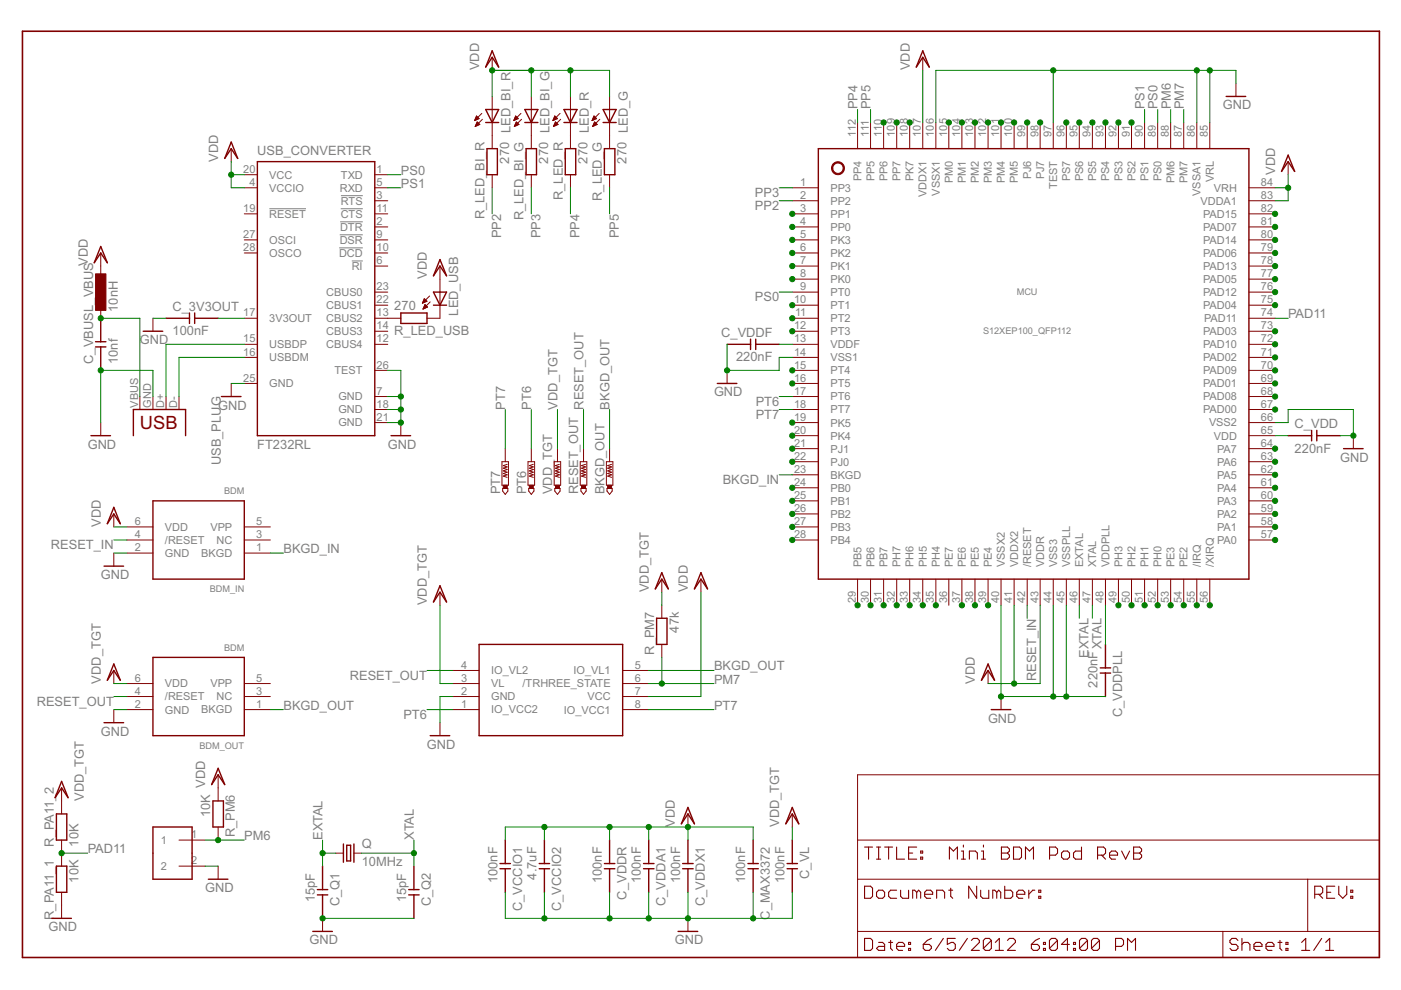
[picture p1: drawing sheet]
<svg xmlns="http://www.w3.org/2000/svg" width="297mm" height="210mm" viewBox="0 0 297 210" stroke-linecap="round" stroke-linejoin="round" font-family="sans-serif">
<path d="M57.1 44.3h7.8M71.9 52.6h5M72 49.8h4.9M72.1 47h4.8M72.2 44.3h4.7M72.3 41.5h4.6M74.6 55.3h2.3" fill="none" stroke="#808080" stroke-width=".21"/>
<path d="M4.8 6.6h287.7v196.4h-287.7z" fill="none" stroke="#800000" stroke-width=".34"/>
<g fill="none" stroke="#800000" stroke-width=".21">
<path d="M104.4 12.1v2.8M195.6 12.1v2.8M262 17.7v2.7M49 31.5v2.8M51.8 39.8h2.8M51.8 37h2.8M79.5 39.8h2.7M79.5 37h2.7M100.7 25.4h.2M100.7 25.3h.5M100.8 26.8h.1M100.8 25.2h.7"/>
<path d="M100.8 25h.7M100.8 26.6h.3M100.9 26.5h.6M100.9 24.9h.4M100.9 26.4h.8M101 24.8h.2M101 26.2h.6M101 24.6l.6 .5-1 .5zM101 24.6h.1M101 26.1h.4M101.1 26h.2M101.7 26.4l-.5-.6-.4 1"/>
<path d="M101.7 26.4l-.9 .4M102.2 24l-1.6 1.6M102.3 25.3l-1.5 1.5M104.4 20.4v11.1M104.4 37v2.8M109 25.4h.2M109 25.3h.5M109.1 26.8h.1M109.1 25.2h.8M109.1 25h.7M109.1 26.6h.4M109.2 26.5h.5"/>
<path d="M109.2 24.9h.4M109.2 26.4h.8M109.3 24.8h.2M109.3 26.2h.6M109.3 24.6h.1M109.3 24.6l.6 .5-1 .5zM109.3 26.1h.4M109.4 26h.2M109.5 25.8l.5 .6-.9 .4zM110.4 24l-1.5 1.6M110.6 25.3l-1.5 1.5M112.6 20.4v11.1"/>
<path d="M112.6 37v2.8M117.3 25.4h.2M117.3 25.3h.5M117.4 26.8h.1M117.4 25.2h.8M117.4 26.6h.4M117.5 25h.6M117.5 26.5h.5M117.5 24.9h.4M117.5 26.4h.8M117.6 24.8h.2M117.6 26.2h.6"/>
<path d="M117.6 24.6h.1M117.6 24.6l.6 .5-1 .5zM117.7 26.1h.3M117.7 26h.2M118.3 26.4l-.5-.6-.5 1M118.3 26.4l-1 .4M118.7 24l-1.5 1.6M118.9 25.3l-1.6 1.5M120.9 20.4v11.1M120.9 37v2.8M125.6 25.4h.2M125.6 25.3h.5"/>
<path d="M125.7 26.8h.1M125.7 25.2h.7M125.7 26.6h.3M125.8 25h.6M125.8 24.9h.4M125.8 26.5h.6M125.8 26.4h.8M125.9 24.8h.2M125.9 26.2h.6M125.9 24.6h.1M125.9 24.6l.6 .5-1 .5zM126 26.1h.3"/>
<path d="M126 26h.2M126.1 25.8l.5 .6-1 .4zM127 24l-1.5 1.6M127.2 25.3l-1.6 1.5M129.2 20.4v11.1M129.2 37v2.8M168 39.8h5.5M181.8 26v5.5M184.6 26v5.5M187.3 26v5.5M190.1 26v5.5M192.9 26v5.5"/>
<path d="M195.6 26v5.5M198.4 26v5.5M201.2 26v5.5M203.9 26v5.5M206.7 26v5.5M209.5 26v5.5M212.2 26v5.5M215 26v5.5M217.8 26v5.5M220.5 26v5.5M223.3 26v5.5M226.1 26v5.5"/>
<path d="M228.8 26v5.5M231.6 26v5.5M234.4 26v5.5M237.1 26v5.5M239.9 26v5.5M242.7 26v5.5M245.4 26v5.5M248.2 26v5.5M251 26v5.5M253.7 26v5.5M256.5 26v5.5M264.8 39.8h5.5"/>
<path d="M273.1 34.3v2.7M21.4 53.6v5.6M51.8 45.3h2.8M51.8 50.9h2.8M51.8 53.6h2.8M79.5 42.6h2.7M79.5 45.3h2.7M79.5 48.1h2.7M79.5 50.9h2.7M79.5 53.6h2.7M79.5 56.4h2.7M93.3 56.4v11.1h-2.8"/>
<path d="M168 42.6h5.5M168 45.3h5.5M168 48.1h5.5M168 50.9h5.5M168 53.6h5.5M168 56.4h5.5M168 59.2h5.5M264.8 42.6h5.5M264.8 45.3h5.5M264.8 48.1h5.5M264.8 50.9h5.5M264.8 53.6h5.5"/>
<path d="M264.8 56.4h5.5M264.8 59.2h5.5M21.4 64.7v2.8M32.4 67.5v2.7M51.8 67.5h2.8M51.8 73h2.8M51.8 75.8h2.8M79.5 61.9h2.7M79.5 64.7h2.7M79.5 67.5h5.5M79.5 70.2h2.7M79.5 73h2.7"/>
<path d="M79.5 78.5h2.7M89.6 64.2h.1M89.6 64.1h.4M89.7 64h.6M89.7 65.4h.2M89.7 63.8h.8M89.8 65.3h.4M89.8 63.7h.5M89.9 65.2h.7M89.9 63.6h.3M89.9 63.4h.2M89.9 65h.7"/>
<path d="M90 63.3l.5 .6-.9 .4zM90 64.9h.4M90 64.8h.3M90.1 64.6h.1M90.1 64.6l.6 .5-1 .4zM91.1 62.8l-1.5 1.5M91.2 64l-1.5 1.5M154.2 78.5v2.8M168 61.9h5.5M168 64.7h5.5M168 67.5h5.5M168 70.2h5.5"/>
<path d="M168 73h5.5M168 75.8h5.5M168 78.5h5.5M264.8 61.9h5.5M264.8 64.7h5.5M264.8 67.5h5.5M264.8 70.2h5.5M264.8 73h5.5M264.8 75.8h5.5M264.8 78.5h5.5M21.4 89.6v2.8M29.7 84.1v2.7"/>
<path d="M32.4 84.1v2.7M35.2 84.1v2.7M38 84.1v2.7M49 81.3v2.8M51.8 81.3h2.8M79.5 84.1h2.7M79.5 86.8h2.7M79.5 89.6h2.7M85 89.6v2.8M106.4 97.9h1.4v5h-1.4zM107.1 95.1v2.8M107.5 98.4l-.8 .3 .8 .3-.8 .3 .8 .2-.8 .3 .8 .3-.8 .3 .8 .3-.8 .2 .8 .3"/>
<path d="M112 97.9h1.3v5h-1.3zM112.6 95.1v2.8M113.1 98.4l-.9 .3 .9 .3-.9 .3 .9 .2-.9 .3 .9 .3-.9 .3 .9 .3-.9 .2 .9 .3M117.5 97.9h1.4v5h-1.4zM118.2 95.1v2.8M118.6 98.4l-.8 .3 .8 .3-.8 .3 .8 .2-.8 .3 .8 .3-.8 .3 .8 .3-.8 .2 .8 .3M123 97.9h1.4v5h-1.4zM123.7 95.1v2.8M124.1 98.4l-.8 .3 .8 .3-.8 .3 .8 .2-.8 .3 .8 .3-.8 .3 .8 .3-.8 .2 .8 .3M128.6 97.9h1.3v5h-1.3zM129.2 95.1v2.8M129.7 98.4l-.9 .3 .9 .3-.9 .3 .9 .2-.9 .3 .9 .3-.9 .3 .9 .3-.9 .2 .9 .3"/>
<path d="M168 81.3h5.5M168 84.1h5.5M168 86.8h5.5M168 89.6h5.5M168 92.4h5.5M168 95.1h5.5M168 97.9h5.5M264.8 81.3h5.5M264.8 84.1h5.5M264.8 86.8h5.5M264.8 89.6h5.5M264.8 92.4h5.5"/>
<path d="M264.8 95.1h5.5M264.8 97.9h5.5M286.9 92.4v2.7M24.1 109v2.7M24.1 117.3v2.7M26.9 111.7h5.5M26.9 114.5h5.5M26.9 117.3h5.5M51.8 111.7h5.5M51.8 114.5h5.5M51.8 117.3h5.5M106.6 103.6h1.1v.5l-.6 .7-.5-.7z"/>
<path d="M112.1 103.6h1.1v.5l-.6 .7-.5-.7zM117.6 103.6h1.1v.5l-.5 .7-.6-.7zM123.2 103.6h1.1v.5l-.6 .7-.5-.7zM128.7 103.6h1.1v.5l-.6 .7-.5-.7zM168 100.7h5.5M168 103.4h5.5M168 106.2h5.5M168 109h5.5M168 111.7h5.5M168 114.5h5.5M264.8 100.7h5.5M264.8 103.4h5.5"/>
<path d="M264.8 106.2h5.5M264.8 109h5.5M264.8 111.7h5.5M264.8 114.5h5.5M93.3 125.6v2.7M140.3 122.8v2.8M140.3 128.3v2.8M140.3 136.6v2.8M148.6 122.8v2.8M181.8 122.8v5.5M184.6 122.8v5.5M187.3 122.8v5.5"/>
<path d="M190.1 122.8v5.5M192.9 122.8v5.5M195.6 122.8v5.5M198.4 122.8v5.5M201.2 122.8v5.5M203.9 122.8v5.5M206.7 122.8v5.5M209.5 122.8v5.5M212.2 122.8v5.5M215 122.8v5.5M217.8 122.8v5.5M220.5 122.8v5.5"/>
<path d="M223.3 122.8v5.5M226.1 122.8v5.5M228.8 122.8v5.5M231.6 122.8v5.5M234.4 122.8v5.5M237.1 122.8v5.5M239.9 122.8v5.5M242.7 122.8v5.5M245.4 122.8v5.5M248.2 122.8v5.5M251 122.8v5.5M253.7 122.8v5.5"/>
<path d="M256.5 122.8v5.5M24.1 142.2v2.7M24.1 150.5v2.7M26.9 150.5h5.5M26.9 147.7h5.5M26.9 144.9h5.5M51.8 150.5h5.5M51.8 147.7h5.5M51.8 144.9h5.5M93.3 153.2v2.8M96.1 150.5h5.5M96.1 147.7h5.5"/>
<path d="M96.1 144.9h5.5M96.1 142.2h5.5M132 150.5h5.5M132 147.7h5.5M132 144.9h5.5M132 142.2h5.5M209.5 142.2v2.7M212.2 147.7v2.8M13.1 167v5.6M13.1 178.1v5.5M38 178.1h5.5M46.2 164.3v5.5"/>
<path d="M46.2 175.3v2.8M145.9 172.6v2.7M168 172.6v2.7M181.8 164.3h110.7v38.7h-110.7zM181.8 178.1h110.7M13.1 189.2v5.5M38 183.6h5.5M46.2 183.6v2.8M68.4 194.7v2.8M71.2 180.9h1.6M75 180.9h1.7M145.9 194.7v2.8"/>
<path d="M181.8 186.4h110.7M181.8 197.5h110.7M259.3 197.5v5.5M277.3 186.4v11.1"/>
</g>
<g fill="none" stroke="#800000" stroke-width=".23">
<path d="M183.3 179.6h1.7M184.1 179.6v2.6M185.8 179.6h.9M186.3 179.6v2.6M187.6 179.6h1.7M188.4 179.6v2.6M190.1 179.6v2.6h1.7M194.4 179.6h-1.8v2.6h1.8M204.3 179.2v.4M208.5 179.2v.4M212.3 179.6h1.3l.4 .4v.4l-.4 .5 .4 .4v.4l-.4 .5h-1.3zM214.9 179.6h1.3l.4 .4v1.7l-.4 .5h-1.3z"/>
<path d="M229.3 179.6v2.6h-1.3l-.4-.5v-.8l.4-.5h1.3M240.3 179.6h1.3l.4 .4v.4l-.4 .5 .4 .4v.4l-.4 .5h-1.3zM183.3 187.9h1.3l.4 .4v1.7l-.4 .5h-1.3zM183.3 199h1.3l.4 .4v1.7l-.4 .4h-1.3zM185.8 189.2l.5-.5h.8l.5 .5v.8l-.5 .5h-.8l-.5-.5zM185.8 182.2h.9M186.3 199.8h.8l.5 .4v1.3h-1.3l-.5-.4 .5-.4h1.3M188.4 199.8h.9M188.8 199.4v1.7l.5 .4M190.1 188.7h-1.3l-.4 .5v.8l.4 .5h1.3M190.9 188.7v1.3l.5 .5h1.2v-1.8M192.6 199.8h.5v.4h-.5z"/>
<path d="M192.6 180.9h.9M194.4 189.2l-.5-.5h-.4v1.8M194.4 189.2l.4-.5 .4 .5v1.3M194.4 189.2v1.3M195.2 181.7h.4v.5h-.4zM195.2 180.4h.4v.5h-.4zM196 189.6h1.7v-.4l-.4-.5h-.8l-.5 .5v.8l.5 .5h.8M197.5 199l-.9 .4-.9 .8M198.6 190.5v-1.8h1.3l.4 .5v1.3M200 199l-1.7 2.5M201.1 188.7h.9M201.3 182.2v-2.6l.8 .8 .9-.8v2.6"/>
<path d="M201.6 188.3v1.7l.4 .5M202.5 199h-1.6v1.2l.8-.4h.4l.4 .4v.9l-.4 .4h-.8l-.4-.4M203.8 182.2h.9M203.8 180.4h.5v1.8M205.1 199l-1.7 2.5M205.5 182.2v-1.8h1.3l.4 .5v1.3M206 199.4l.4-.4h.8l.4 .4v.4l-1.6 1.7h1.6M207.1 187.9v2.6l-1.7-2.6v2.6M207.9 188.7v1.3l.5 .5h1.2v-1.8M208.1 182.2h.8M208.1 180.4h.4v1.8M210.2 199.4v1.7l-.4 .4h-.9l-.4-.4"/>
<path d="M210.2 199.4l-.4-.4h-.9l-.4 .4v1.7M210.2 199.4l-1.7 1.7M211 199.8l.9-.8v2.5M211.3 189.2l-.4-.5h-.4v1.8M211.3 189.2v1.3M211.3 189.2l.5-.5 .4 .5v1.3M212.3 180.9h1.3M213 187.9v2.6h1.3l.4-.5v-.8l-.4-.5h-1.3M213.6 199.4l.4-.4h.9l.4 .4v.4l-1.7 1.7h1.7M215.6 189.6h1.7v-.4l-.4-.5h-.9l-.4 .5v.8l.4 .5h.9M217.4 182.2v-2.6l.9 .8 .8-.8v2.6M218.1 188.7v1.8"/>
<path d="M219.4 188.7h-.4l-.9 .9M220.2 190h.5v.5h-.5zM220.2 188.7h.5v.5h-.5zM220.4 199l-.9 .4-.8 .8M221.2 199.8h.5v.4h-.5zM222.5 181.3h1.3l.4-.4v-.9l-.4-.4h-1.3v2.6M224.2 199.4v1.7l-.4 .4h-.9l-.4-.4M224.2 199.4l-.4-.4h-.9l-.4 .4v1.7M224.2 199.4l-1.7 1.7M225.1 180.9l.4-.5h.8l.5 .5v.8l-.5 .5h-.8l-.4-.5zM227.6 199.8h.4v.4h-.4zM230.6 199.4v1.7l-.5 .4h-.8l-.4-.4"/>
<path d="M230.6 199.4l-.5-.4h-.8l-.4 .4v1.7M230.6 199.4l-1.7 1.7M232.7 181.3h1.3l.4-.4v-.9l-.4-.4h-1.3v2.6M233.1 199.4v1.7l-.4 .4h-.9l-.4-.4M233.1 199.4l-.4-.4h-.9l-.4 .4v1.7M233.1 199.4l-1.7 1.7M233.6 181.3l.8 .9M235.2 181.3h1.7v-.4l-.4-.5h-.8l-.5 .5v.8l.5 .5h.8M237.8 180.4l.9 1.8 .8-1.8M240.3 180.9h1.3M262.5 199.4l-.5-.4h-.8l-.4 .4v.4l.4 .4h.8l.5 .5v.4l-.5 .4h-.8l-.4-.4M263.3 199v2.5"/>
<path d="M271 199.8h.8M271.4 199.4v1.7l.4 .4M272.6 199.8h.5v.4h-.5zM276 199.8l.8-.8v2.5M278.7 189.6h1.3l.4-.4v-.9l-.4-.4h-1.3v2.6M279.6 189.6l.8 .9M280.2 199l-1.7 2.5M281.1 199.8l.8-.8v2.5M281.3 189.2h.9M283 187.9h-1.7v2.6h1.7M283.8 187.9v1.7l.9 .9 .8-.9v-1.7M286.4 190h.4v.5h-.4z"/>
<path d="M286.4 188.7h.4v.5h-.4zM190.1 200.7h1.7v-.5l-.4-.4h-.9l-.4 .4v.9l.4 .4h.9M192.6 201.1h.5v.4h-.5zM195.7 200.2h1.3l.5 .5v.4l-.5 .4h-.8l-.5-.4zM211 201.5h1.7M218.7 200.2h1.3l.4 .5v.4l-.4 .4h-.9l-.4-.4zM221.2 201.1h.5v.4h-.5zM226.7 200.2h-1.7l1.3-1.2v2.5M227.6 201.1h.4v.4h-.4zM236.5 200.7h1.3l.4-.5v-.8l-.4-.4h-1.3v2.5M239.1 201.5v-2.5l.8 .8 .8-.8v2.5M263.3 200.2l.4-.4h.9l.4 .4v1.3"/>
<path d="M265.9 200.7h1.7v-.5l-.5-.4h-.8l-.4 .4v.9l.4 .4h.8M268.4 200.7h1.7v-.5l-.4-.4h-.9l-.4 .4v.9l.4 .4h.9M272.6 201.1h.5v.4h-.5zM276 201.5h1.7M281.1 201.5h1.7"/>
</g>
<g fill="none" stroke="#800000" stroke-width=".3">
<path d="M104.4 10.8l1.3 3.4-1.3-2.1-1.4 2.1zM195.6 10.8l1.4 3.4-1.4-2.1-1.3 2.1zM49 30.1l1.4 3.5-1.4-2.1-1.4 2.1zM54.6 34.3h24.9v58.1h-24.9zM103 23.2h2.7l-1.3 2.8zM103 26h2.7M103.3 31.5h2.2v5.5h-2.2zM111.3 26h2.7M111.3 23.2h2.7l-1.4 2.8zM111.5 31.5h2.2v5.5h-2.2zM119.6 26h2.7M119.6 23.2h2.7l-1.4 2.8z"/>
<path d="M119.8 31.5h2.3v5.5h-2.3zM127.9 26h2.7M127.9 23.2h2.7l-1.4 2.8zM128.1 31.5h2.3v5.5h-2.3zM173.5 31.5h91.3v91.3h-91.3zM260 20.4h4.1M273.1 32.9l1.4 3.4-1.4-2-1.4 2zM21.4 52.3l1.4 3.4-1.4-2.1-1.4 2.1zM93.3 55l1.4 3.5-1.4-2.1-1.4 2.1zM20.3 73.6h2.2M20.3 72.5h2.2M21.4 67.5v5"/>
<path d="M21.4 73.6v4.9M30.4 70.2h4.1M35.2 67.5h5M40.2 66.4v2.2M41.3 66.4v2.2M41.3 67.5h4.9M85 66.4h5.5v2.2h-5.5zM91.9 61.9h2.8l-1.4 2.8zM91.9 64.7h2.8M154.2 73h4.9M159.1 71.9v2.2M160.2 71.9v2.2"/>
<path d="M160.2 73h5M19.3 92.4h4.1M28.3 92.4v-5.6h11v5.6M46.9 84.1h4.2M82.9 92.4h4.2M152.1 81.3h4.1M273.1 92.4h5M278.1 91.2v2.3M279.2 92.4h5M279.2 91.2v2.3M284.9 95.1h4.1M24.1 107.6l1.4 3.4-1.4-2-1.3 2z"/>
<path d="M32.4 106.2h19.4v16.6h-19.4zM22.1 120h4.1M32.4 139.4h19.4v16.6h-19.4zM93.3 124.2l1.4 3.4-1.4-2-1.4 2zM101.6 136.6h30.4v19.4h-30.4zM139.2 131.1h2.2v5.5h-2.2zM140.3 121.4l1.4 3.5-1.4-2.1-1.4 2.1zM148.6 121.4l1.4 3.5-1.4-2.1-1.4 2.1zM234.4 136.6v5M22.1 153.2h4.1M24.1 140.8l1.4 3.4-1.4-2-1.3 2zM91.2 156h4.2"/>
<path d="M209.5 140.8l1.4 3.4-1.4-2-1.4 2zM210.2 150.5h4.1M233.3 141.6h2.2M233.3 142.7h2.2M234.4 142.7v5M12 172.6h2.2v5.5h-2.2zM13.1 165.7l1.3 3.4-1.3-2.1-1.4 2.1zM32.4 175.3h8.3v11.1h-8.3zM45.1 169.8h2.3v5.5h-2.3zM46.2 162.9l1.4 3.4-1.4-2-1.3 2zM72.8 178.9v3.9M73.5 179.2h.8v3.3h-.8z"/>
<path d="M75 178.9v3.9M107.1 178.1v5M115.4 178.1v5M129.2 178.1v5M137.5 178.1v5M145.9 178.1v5M145.9 171.2l1.3 3.5-1.3-2.1-1.4 2.1zM159.7 178.1v5M168 178.1v5M168 171.2l1.4 3.5-1.4-2.1-1.4 2.1zM11 194.7h4.1M12 183.6h2.2v5.6h-2.2z"/>
<path d="M44.2 186.4h4.1M66.3 197.5h4.2M67.3 188.6h2.2M67.3 189.7h2.2M68.4 183.6v5M68.4 189.7v5M86.7 188.6h2.2M86.7 189.7h2.2M87.8 183.6v5M87.8 189.7v5M106 183.1h2.2M106 184.2h2.2"/>
<path d="M107.1 184.2v5M114.3 183.1h2.2M114.3 184.2h2.2M115.4 184.2v5M128.1 183.1h2.3M128.1 184.2h2.3M129.2 184.2v5M136.4 183.1h2.3M136.4 184.2h2.3M137.5 184.2v5M143.8 197.5h4.1M144.7 183.1h2.3"/>
<path d="M144.7 184.2h2.3M145.9 184.2v5M158.6 183.1h2.2M158.6 184.2h2.2M159.7 184.2v5M166.9 183.1h2.2M166.9 184.2h2.2M168 184.2v5"/>
</g>
<path d="M176.7 34.7a1.38 1.38 0 0 1 2.1 .2 1.38 1.38 0 0 1-.7 2.1 1.38 1.38 0 0 1-1.8-1.3h.3a1.1 1.1 0 0 1 1.6-1 1.1 1.1 0 0 1 .1 1.9 1.1 1.1 0 0 1-1.7-.7v-.2h-.3z" fill-rule="evenodd" fill="#800000" stroke="#800000" stroke-width=".21"/>
<g fill="#800000" stroke="#800000" stroke-width=".21">
<path d="M20.3 58.1h2.2v7.7h-2.2z"/>
<path d="M112.2 102.9h.9v.7h-.9z"/>
<path d="M117.8 102.9h.8v.7h-.8z"/>
<path d="M123.3 102.9h.8v.7h-.8z"/>
<path d="M128.8 102.9h.9v.7h-.9z"/>
<path d="M106.7 102.9h.8v.7h-.8z"/>
</g>
<g fill="none" stroke="#008000" stroke-width=".21">
<path d="M112.6 14.9v5.5M120.9 14.9v5.5M195.6 14.9v11.1M223.3 14.9v11.1M253.7 14.9v11.1M256.5 14.9v11.1M262 17.7v-2.8h-63.6v11.1M49 37h2.8M49 34.3v5.5h2.8M82.2 37h2.8M82.2 39.8h2.8M104.4 20.4v-5.5h24.8v5.5"/>
<path d="M104.4 39.8v5.5M112.6 39.8v5.5M120.9 39.8v5.5M129.2 39.8v5.5M165.2 39.8h2.8M181.8 23.2v2.8M184.6 23.2v2.8M242.7 23.2v2.8M245.4 23.2v2.8M248.2 23.2v2.8M251 23.2v2.8M270.3 39.8h2.8"/>
<path d="M273.1 37v5.6h-2.8M165.2 42.6h2.8M21.4 67.5h8.3v16.6M32.4 67.5h2.8M46.2 67.5h5.6M51.8 75.8h-13.8v8.3M51.8 73h-16.6v11.1M82.2 78.5h2.8v11.1h-2.8M154.2 73v5.5h11v-2.7h2.8M165.2 61.9h2.8M165.2 73h2.8M270.3 67.5h2.8"/>
<path d="M32.4 84.1v-5.6h-11v11.1M49 81.3h2.8M82.2 84.1h2.8M82.2 86.8h2.8M107.1 86.8v8.3M112.6 86.8v8.3M118.2 86.8v8.3M123.7 86.8v8.3M129.2 86.8v8.3M165.2 84.1h2.8M165.2 86.8h2.8M270.3 89.6h2.8v-2.8h13.8v5.6h-2.7"/>
<path d="M270.3 92.4h2.8M24.1 117.3h2.8M24.1 111.7h2.8M24.1 114.5h2.8M57.3 117.3h2.8M165.2 100.7h2.8M93.3 128.3v16.6h2.8M140.3 125.6v2.7M140.3 139.4v5.5M148.6 125.6v22.1h-11.1M212.2 128.3v19.4h22.2M215 128.3v16.6"/>
<path d="M217.8 128.3v2.8M220.5 128.3v16.6h-11M223.3 128.3v19.4M226.1 128.3v19.4M228.8 128.3v2.8M231.6 128.3v2.8M234.4 128.3v8.3M24.1 150.5h2.8M24.1 147.7h2.8M24.1 144.9h2.8M57.3 150.5h2.8M90.5 150.5h5.6"/>
<path d="M90.5 142.2h5.6M96.1 147.7h-2.8v5.5M137.5 150.5h13.9M137.5 144.9h13.9M137.5 142.2h13.9M43.5 178.1h8.3M68.4 178.1v5.5M87.8 178.1v5.5M107.1 178.1v-2.8h52.6v2.8M115.4 175.3v2.8M129.2 175.3v2.8M137.5 175.3v2.8"/>
<path d="M145.9 175.3v2.8M168 175.3v2.8M13.1 180.9h5.5M43.5 183.6h2.7M68.4 194.7h19.4M68.4 180.9h2.8M76.7 180.9h11.1M107.1 189.2v5.5h60.9v-5.5M115.4 189.2v5.5M129.2 189.2v5.5M137.5 189.2v5.5M145.9 189.2v5.5"/>
<path d="M159.7 189.2v5.5"/>
</g>
<g fill="#008000" stroke="#008000" stroke-width=".21">
<circle cx="85" cy="89.6" r=".55"/>
<circle cx="85" cy="86.8" r=".55"/>
<circle cx="85" cy="84.1" r=".55"/>
<circle cx="21.4" cy="78.5" r=".55"/>
<circle cx="223.3" cy="14.9" r=".55"/>
<circle cx="253.7" cy="14.9" r=".55"/>
<circle cx="256.5" cy="14.9" r=".55"/>
<circle cx="223.3" cy="147.7" r=".55"/>
<circle cx="226.1" cy="147.7" r=".55"/>
<circle cx="212.2" cy="147.7" r=".55"/>
<circle cx="286.9" cy="92.4" r=".55"/>
<circle cx="145.9" cy="194.7" r=".55"/>
<circle cx="137.5" cy="194.7" r=".55"/>
<circle cx="129.2" cy="194.7" r=".55"/>
<circle cx="115.4" cy="194.7" r=".55"/>
<circle cx="159.7" cy="194.7" r=".55"/>
<circle cx="68.4" cy="194.7" r=".55"/>
<circle cx="154.2" cy="78.5" r=".55"/>
<circle cx="49" cy="37" r=".55"/>
<circle cx="215" cy="144.9" r=".55"/>
<circle cx="273.1" cy="39.8" r=".55"/>
<circle cx="145.9" cy="175.3" r=".55"/>
<circle cx="115.4" cy="175.3" r=".55"/>
<circle cx="129.2" cy="175.3" r=".55"/>
<circle cx="137.5" cy="175.3" r=".55"/>
<circle cx="112.6" cy="14.9" r=".55"/>
<circle cx="104.4" cy="14.9" r=".55"/>
<circle cx="120.9" cy="14.9" r=".55"/>
<circle cx="46.2" cy="178.1" r=".55"/>
<circle cx="21.4" cy="67.5" r=".55"/>
<circle cx="68.4" cy="180.9" r=".55"/>
<circle cx="87.8" cy="180.9" r=".55"/>
<circle cx="13.1" cy="180.9" r=".55"/>
<circle cx="168" cy="45.3" r=".55"/>
<circle cx="168" cy="48.1" r=".55"/>
<circle cx="231.6" cy="26" r=".55"/>
<circle cx="228.8" cy="26" r=".55"/>
<circle cx="226.1" cy="26" r=".55"/>
<circle cx="206.7" cy="128.3" r=".55"/>
<circle cx="203.9" cy="128.3" r=".55"/>
<circle cx="239.9" cy="26" r=".55"/>
<circle cx="237.1" cy="26" r=".55"/>
<circle cx="234.4" cy="26" r=".55"/>
<circle cx="192.9" cy="26" r=".55"/>
<circle cx="168" cy="50.9" r=".55"/>
<circle cx="168" cy="64.7" r=".55"/>
<circle cx="168" cy="67.5" r=".55"/>
<circle cx="168" cy="70.2" r=".55"/>
<circle cx="168" cy="78.5" r=".55"/>
<circle cx="168" cy="81.3" r=".55"/>
<circle cx="168" cy="89.6" r=".55"/>
<circle cx="168" cy="92.4" r=".55"/>
<circle cx="168" cy="95.1" r=".55"/>
<circle cx="168" cy="97.9" r=".55"/>
<circle cx="209.5" cy="128.3" r=".55"/>
<circle cx="248.2" cy="128.3" r=".55"/>
<circle cx="270.3" cy="45.3" r=".55"/>
<circle cx="270.3" cy="48.1" r=".55"/>
<circle cx="270.3" cy="50.9" r=".55"/>
<circle cx="270.3" cy="53.6" r=".55"/>
<circle cx="270.3" cy="56.4" r=".55"/>
<circle cx="270.3" cy="59.2" r=".55"/>
<circle cx="270.3" cy="61.9" r=".55"/>
<circle cx="270.3" cy="64.7" r=".55"/>
<circle cx="270.3" cy="70.2" r=".55"/>
<circle cx="270.3" cy="75.8" r=".55"/>
<circle cx="270.3" cy="73" r=".55"/>
<circle cx="270.3" cy="78.5" r=".55"/>
<circle cx="270.3" cy="114.5" r=".55"/>
<circle cx="270.3" cy="111.7" r=".55"/>
<circle cx="270.3" cy="109" r=".55"/>
<circle cx="270.3" cy="106.2" r=".55"/>
<circle cx="270.3" cy="103.4" r=".55"/>
<circle cx="270.3" cy="100.7" r=".55"/>
<circle cx="270.3" cy="97.9" r=".55"/>
<circle cx="270.3" cy="95.1" r=".55"/>
<circle cx="168" cy="103.4" r=".55"/>
<circle cx="168" cy="106.2" r=".55"/>
<circle cx="168" cy="109" r=".55"/>
<circle cx="168" cy="111.7" r=".55"/>
<circle cx="168" cy="114.5" r=".55"/>
<circle cx="181.8" cy="128.3" r=".55"/>
<circle cx="184.6" cy="128.3" r=".55"/>
<circle cx="187.3" cy="128.3" r=".55"/>
<circle cx="201.2" cy="26" r=".55"/>
<circle cx="203.9" cy="26" r=".55"/>
<circle cx="206.7" cy="26" r=".55"/>
<circle cx="209.5" cy="26" r=".55"/>
<circle cx="212.2" cy="26" r=".55"/>
<circle cx="215" cy="26" r=".55"/>
<circle cx="168" cy="56.4" r=".55"/>
<circle cx="168" cy="53.6" r=".55"/>
<circle cx="140.3" cy="144.9" r=".55"/>
<circle cx="245.4" cy="128.3" r=".55"/>
<circle cx="242.7" cy="128.3" r=".55"/>
<circle cx="239.9" cy="128.3" r=".55"/>
<circle cx="237.1" cy="128.3" r=".55"/>
<circle cx="198.4" cy="128.3" r=".55"/>
<circle cx="192.9" cy="128.3" r=".55"/>
<circle cx="190.1" cy="128.3" r=".55"/>
<circle cx="195.6" cy="128.3" r=".55"/>
<circle cx="253.7" cy="128.3" r=".55"/>
<circle cx="256.5" cy="128.3" r=".55"/>
<circle cx="251" cy="128.3" r=".55"/>
<circle cx="168" cy="59.2" r=".55"/>
<circle cx="190.1" cy="26" r=".55"/>
<circle cx="187.3" cy="26" r=".55"/>
<circle cx="217.8" cy="26" r=".55"/>
<circle cx="220.5" cy="26" r=".55"/>
<circle cx="270.3" cy="81.3" r=".55"/>
<circle cx="270.3" cy="84.1" r=".55"/>
<circle cx="270.3" cy="86.8" r=".55"/>
</g>
<text font-size="4.3" fill="#800000" x="29.7" y="91">USB</text>
<g font-size="3" fill="#808080">
<text x="101.6" y="14.9" transform="rotate(-90 101.6 14.9)">VDD</text>
<text x="192.9" y="14.9" transform="rotate(-90 192.9 14.9)">VDD</text>
<text x="181.8" y="23.2" transform="rotate(-90 181.8 23.2)">PP4</text>
<text x="184.6" y="23.2" transform="rotate(-90 184.6 23.2)">PP5</text>
<text x="242.7" y="23.2" transform="rotate(-90 242.7 23.2)">PS1</text>
<text x="245.4" y="23.2" transform="rotate(-90 245.4 23.2)">PS0</text>
<text x="248.2" y="23.2" transform="rotate(-90 248.2 23.2)">PM6</text>
<text x="251" y="23.2" transform="rotate(-90 251 23.2)">PM7</text>
<text x="259.3" y="23.2">GND</text>
<text x="46.3" y="34.3" transform="rotate(-90 46.3 34.3)">VDD</text>
<text x="54.6" y="32.9">USB_CONVERTER</text>
<text x="107.9" y="34.7" transform="rotate(-90 107.9 34.7)">270 LED_BI_R</text>
<text x="116.2" y="34.7" transform="rotate(-90 116.2 34.7)">270 LED_BI_G</text>
<text x="124.5" y="34.7" transform="rotate(-90 124.5 34.7)">270 LED_R</text>
<text x="132.8" y="34.7" transform="rotate(-90 132.8 34.7)">270 LED_G</text>
<text x="85" y="39.8">PS1</text>
<text x="85" y="37">PS0</text>
<text x="160" y="41.7">PP3</text>
<text x="270.3" y="37" transform="rotate(-90 270.3 37)">VDD</text>
<text x="102.7" y="46.5" transform="rotate(-90 102.7 46.5)">R_LED_BI_R</text>
<text x="111" y="46.7" transform="rotate(-90 111 46.7)">R_LED_BI_G</text>
<text x="119.3" y="42.4" transform="rotate(-90 119.3 42.4)">R_LED_R</text>
<text x="127.6" y="42.6" transform="rotate(-90 127.6 42.6)">R_LED_G</text>
<text x="160" y="44.5">PP2</text>
<text x="106.3" y="50.5" transform="rotate(-90 106.3 50.5)">PP2</text>
<text x="114.6" y="50.5" transform="rotate(-90 114.6 50.5)">PP3</text>
<text x="122.9" y="50.5" transform="rotate(-90 122.9 50.5)">PP4</text>
<text x="131.2" y="50.5" transform="rotate(-90 131.2 50.5)">PP5</text>
<text x="18.6" y="56.4" transform="rotate(-90 18.6 56.4)">VDD</text>
<text x="90.5" y="59.2" transform="rotate(-90 90.5 59.2)">VDD</text>
<text x="36.6" y="65.8">C_3V3OUT</text>
<text x="83.6" y="65.8">270</text>
<text x="160" y="63.9">PS0</text>
<text x="25" y="66.1" transform="rotate(-90 25 66.1)">10nH</text>
<text x="36.6" y="71.1">100nF</text>
<text x="83.6" y="71">R_LED_USB</text>
<text x="97.2" y="66.9" transform="rotate(-90 97.2 66.9)">LED_USB</text>
<text x="152.9" y="71.4">C_VDDF</text>
<text x="273.1" y="67.5">PAD11</text>
<text x="19.7" y="77.2" transform="rotate(-90 19.7 77.2)">C_VBUSL_VBUS</text>
<text x="25" y="77.2" transform="rotate(-90 25 77.2)">10nf</text>
<text x="29.7" y="73">GND</text>
<text x="156.1" y="76.6">220nF</text>
<text x="46.3" y="86.8">GND</text>
<text x="107.1" y="86.8" transform="rotate(-90 107.1 86.8)">PT7</text>
<text x="112.7" y="86.8" transform="rotate(-90 112.7 86.8)">PT6</text>
<text x="118.2" y="86.8" transform="rotate(-90 118.2 86.8)">VDD_TGT</text>
<text x="123.7" y="86.8" transform="rotate(-90 123.7 86.8)">RESET_OUT</text>
<text x="129.3" y="86.8" transform="rotate(-90 129.3 86.8)">BKGD_OUT</text>
<text x="151.4" y="84.1">GND</text>
<text x="160.2" y="86">PT6</text>
<text x="160.2" y="88.8">PT7</text>
<text x="18.6" y="95.1">GND</text>
<text x="54.6" y="95.1">FT232RL</text>
<text x="82.2" y="95.1">GND</text>
<text x="274.5" y="96">220nF</text>
<text x="274.5" y="90.7">C_VDD</text>
<text x="46.8" y="98.6" transform="rotate(-90 46.8 98.6)">USB_PLUG</text>
<text x="284.2" y="97.9">GND</text>
<text x="106" y="104.8" transform="rotate(-90 106 104.8)">PT7</text>
<text x="111.5" y="104.8" transform="rotate(-90 111.5 104.8)">PT6</text>
<text x="117.1" y="104.8" transform="rotate(-90 117.1 104.8)">VDD_TGT</text>
<text x="122.6" y="104.8" transform="rotate(-90 122.6 104.8)">RESET_OUT</text>
<text x="128.1" y="104.8" transform="rotate(-90 128.1 104.8)">BKGD_OUT</text>
<text x="153.2" y="102.6">BKGD_IN</text>
<text x="21.4" y="111.7" transform="rotate(-90 21.4 111.7)">VDD</text>
<text x="10.8" y="116.4">RESET_IN</text>
<text x="60.1" y="117.3">BKGD_IN</text>
<text x="21.4" y="122.8">GND</text>
<text x="137.6" y="125.6" transform="rotate(-90 137.6 125.6)">VDD_TGT</text>
<text x="145.8" y="125.6" transform="rotate(-90 145.8 125.6)">VDD</text>
<text x="90.5" y="128.3" transform="rotate(-90 90.5 128.3)">VDD_TGT</text>
<text x="143.9" y="134.1" transform="rotate(-90 143.9 134.1)">47k</text>
<text x="233.5" y="137.7" transform="rotate(-90 233.5 137.7)">XTAL</text>
<text x="138.7" y="138.8" transform="rotate(-90 138.7 138.8)">R_PM7</text>
<text x="151.4" y="142.2">BKGD_OUT</text>
<text x="230.8" y="139.5" transform="rotate(-90 230.8 139.5)">EXTAL</text>
<text x="7.8" y="149.6">RESET_OUT</text>
<text x="21.4" y="144.9" transform="rotate(-90 21.4 144.9)">VDD_TGT</text>
<text x="74.2" y="144.1">RESET_OUT</text>
<text x="151.4" y="144.9">PM7</text>
<text x="206.7" y="144.9" transform="rotate(-90 206.7 144.9)">VDD</text>
<text x="219.7" y="144.4" transform="rotate(-90 219.7 144.4)">RESET_IN</text>
<text x="232.7" y="145.8" transform="rotate(-90 232.7 145.8)">220nF</text>
<text x="21.4" y="156">GND</text>
<text x="60.1" y="150.5">BKGD_OUT</text>
<text x="85.5" y="152.4">PT6</text>
<text x="151.4" y="150.5">PT7</text>
<text x="209.5" y="153.2">GND</text>
<text x="237.9" y="152.1" transform="rotate(-90 237.9 152.1)">C_VDDPLL</text>
<text x="90.5" y="158.8">GND</text>
<text x="43.5" y="167.1" transform="rotate(-90 43.5 167.1)">VDD</text>
<text x="17.8" y="169.8" transform="rotate(-90 17.8 169.8)">VDD_TGT</text>
<text x="44.6" y="173.3" transform="rotate(-90 44.6 173.3)">10K</text>
<text x="11.4" y="179.5" transform="rotate(-90 11.4 179.5)">R_PA11_2</text>
<text x="16.7" y="179.5" transform="rotate(-90 16.7 179.5)">10K</text>
<text x="49.8" y="177.5" transform="rotate(-90 49.8 177.5)">R_PM6</text>
<text x="51.8" y="178.1">PM6</text>
<text x="68.4" y="178.1" transform="rotate(-90 68.4 178.1)">EXTAL</text>
<text x="76.7" y="179.8">Q</text>
<text x="87.8" y="178.1" transform="rotate(-90 87.8 178.1)">XTAL</text>
<text x="143.1" y="175.3" transform="rotate(-90 143.1 175.3)">VDD</text>
<text x="165.2" y="175.3" transform="rotate(-90 165.2 175.3)">VDD_TGT</text>
<text x="18.6" y="180.9">PAD11</text>
<text x="76.7" y="183.6">10MHz</text>
<text x="16.7" y="187.1" transform="rotate(-90 16.7 187.1)">10K</text>
<text x="43.5" y="189.2">GND</text>
<text x="66.7" y="191.3" transform="rotate(-90 66.7 191.3)">15pF</text>
<text x="86.1" y="191.3" transform="rotate(-90 86.1 191.3)">15pF</text>
<text x="105.4" y="187.3" transform="rotate(-90 105.4 187.3)">100nF</text>
<text x="113.7" y="186.5" transform="rotate(-90 113.7 186.5)">4.7uF</text>
<text x="127.6" y="187.3" transform="rotate(-90 127.6 187.3)">100nF</text>
<text x="132.8" y="190.7" transform="rotate(-90 132.8 190.7)">C_VDDR</text>
<text x="135.9" y="187.3" transform="rotate(-90 135.9 187.3)">100nF</text>
<text x="144.2" y="187.3" transform="rotate(-90 144.2 187.3)">100nF</text>
<text x="158" y="187.3" transform="rotate(-90 158 187.3)">100nF</text>
<text x="166.3" y="187.3" transform="rotate(-90 166.3 187.3)">100nF</text>
<text x="171.5" y="186.3" transform="rotate(-90 171.5 186.3)">C_VL</text>
<text x="10.3" y="197.5">GND</text>
<text x="11.4" y="195" transform="rotate(-90 11.4 195)">R_PA11_1</text>
<text x="71.9" y="192.2" transform="rotate(-90 71.9 192.2)">C_Q1</text>
<text x="91.3" y="192.2" transform="rotate(-90 91.3 192.2)">C_Q2</text>
<text x="110.7" y="193.2" transform="rotate(-90 110.7 193.2)">C_VCCIO1</text>
<text x="119" y="193.2" transform="rotate(-90 119 193.2)">C_VCCIO2</text>
<text x="141.1" y="192.1" transform="rotate(-90 141.1 192.1)">C_VDDA1</text>
<text x="149.4" y="192.1" transform="rotate(-90 149.4 192.1)">C_VDDX1</text>
<text x="163.2" y="195" transform="rotate(-90 163.2 195)">C_MAX3372</text>
<text x="65.6" y="200.2">GND</text>
<text x="143.1" y="200.2">GND</text>
</g>
<g font-size="2.6" fill="#808080">
<text x="181.4" y="29" transform="rotate(-90 181.4 29)">112</text>
<text x="184.2" y="29" transform="rotate(-90 184.2 29)">111</text>
<text x="187" y="29" transform="rotate(-90 187 29)">110</text>
<text x="189.7" y="29" transform="rotate(-90 189.7 29)">109</text>
<text x="192.5" y="29" transform="rotate(-90 192.5 29)">108</text>
<text x="195.3" y="29" transform="rotate(-90 195.3 29)">107</text>
<text x="198" y="29" transform="rotate(-90 198 29)">106</text>
<text x="200.8" y="29" transform="rotate(-90 200.8 29)">105</text>
<text x="203.6" y="29" transform="rotate(-90 203.6 29)">104</text>
<text x="206.3" y="29" transform="rotate(-90 206.3 29)">103</text>
<text x="209.1" y="29" transform="rotate(-90 209.1 29)">102</text>
<text x="211.9" y="29" transform="rotate(-90 211.9 29)">101</text>
<text x="214.6" y="29" transform="rotate(-90 214.6 29)">100</text>
<text x="217.4" y="29" transform="rotate(-90 217.4 29)">99</text>
<text x="220.2" y="29" transform="rotate(-90 220.2 29)">98</text>
<text x="222.9" y="29" transform="rotate(-90 222.9 29)">97</text>
<text x="225.7" y="29" transform="rotate(-90 225.7 29)">96</text>
<text x="228.5" y="29" transform="rotate(-90 228.5 29)">95</text>
<text x="231.2" y="29" transform="rotate(-90 231.2 29)">94</text>
<text x="234" y="29" transform="rotate(-90 234 29)">93</text>
<text x="236.8" y="29" transform="rotate(-90 236.8 29)">92</text>
<text x="239.5" y="29" transform="rotate(-90 239.5 29)">91</text>
<text x="242.3" y="29" transform="rotate(-90 242.3 29)">90</text>
<text x="245.1" y="29" transform="rotate(-90 245.1 29)">89</text>
<text x="247.8" y="29" transform="rotate(-90 247.8 29)">88</text>
<text x="250.6" y="29" transform="rotate(-90 250.6 29)">87</text>
<text x="253.4" y="29" transform="rotate(-90 253.4 29)">86</text>
<text x="256.1" y="29" transform="rotate(-90 256.1 29)">85</text>
<text x="51.6" y="36.7">20</text>
<text x="52.9" y="39.4">4</text>
<text x="57.1" y="37.9">VCC</text>
<text x="57.1" y="40.6">VCCIO</text>
<text x="72" y="40.6">RXD</text>
<text x="72.3" y="37.9">TXD</text>
<text x="79.8" y="36.7">1</text>
<text x="79.8" y="39.4">5</text>
<text x="169.7" y="39.4">1</text>
<text x="176.1" y="40.6">PP3</text>
<text x="182.6" y="38.4" transform="rotate(-90 182.6 38.4)">PP4</text>
<text x="185.4" y="38.4" transform="rotate(-90 185.4 38.4)">PP5</text>
<text x="188.2" y="38.4" transform="rotate(-90 188.2 38.4)">PP6</text>
<text x="190.9" y="38.4" transform="rotate(-90 190.9 38.4)">PP7</text>
<text x="193.7" y="38.4" transform="rotate(-90 193.7 38.4)">PK7</text>
<text x="196.5" y="41.8" transform="rotate(-90 196.5 41.8)">VDDX1</text>
<text x="199.2" y="41.5" transform="rotate(-90 199.2 41.5)">VSSX1</text>
<text x="202" y="38.8" transform="rotate(-90 202 38.8)">PM0</text>
<text x="204.8" y="38.8" transform="rotate(-90 204.8 38.8)">PM1</text>
<text x="207.5" y="38.8" transform="rotate(-90 207.5 38.8)">PM2</text>
<text x="210.3" y="38.8" transform="rotate(-90 210.3 38.8)">PM3</text>
<text x="213.1" y="38.8" transform="rotate(-90 213.1 38.8)">PM4</text>
<text x="215.8" y="38.8" transform="rotate(-90 215.8 38.8)">PM5</text>
<text x="218.6" y="38.1" transform="rotate(-90 218.6 38.1)">PJ6</text>
<text x="221.4" y="38.1" transform="rotate(-90 221.4 38.1)">PJ7</text>
<text x="224.1" y="40.1" transform="rotate(-90 224.1 40.1)">TEST</text>
<text x="226.9" y="38.4" transform="rotate(-90 226.9 38.4)">PS7</text>
<text x="229.7" y="38.4" transform="rotate(-90 229.7 38.4)">PS6</text>
<text x="232.4" y="38.4" transform="rotate(-90 232.4 38.4)">PS5</text>
<text x="235.2" y="38.4" transform="rotate(-90 235.2 38.4)">PS4</text>
<text x="238" y="38.4" transform="rotate(-90 238 38.4)">PS3</text>
<text x="240.7" y="38.4" transform="rotate(-90 240.7 38.4)">PS2</text>
<text x="243.5" y="38.4" transform="rotate(-90 243.5 38.4)">PS1</text>
<text x="246.3" y="38.4" transform="rotate(-90 246.3 38.4)">PS0</text>
<text x="249" y="38.8" transform="rotate(-90 249 38.8)">PM6</text>
<text x="251.8" y="38.8" transform="rotate(-90 251.8 38.8)">PM7</text>
<text x="254.6" y="41.5" transform="rotate(-90 254.6 41.5)">VSSA1</text>
<text x="257.3" y="38.6" transform="rotate(-90 257.3 38.6)">VRL</text>
<text x="257.4" y="40.6">VRH</text>
<text x="267.3" y="39.4">84</text>
<text x="51.6" y="45">19</text>
<text x="57.1" y="46.2">RESET</text>
<text x="72.2" y="46.2">CTS</text>
<text x="72.3" y="43.4">RTS</text>
<text x="79.8" y="42.2">3</text>
<text x="79.8" y="45">11</text>
<text x="79.8" y="47.7">2</text>
<text x="169.7" y="42.2">2</text>
<text x="169.7" y="45">3</text>
<text x="169.7" y="47.7">4</text>
<text x="176.1" y="43.4">PP2</text>
<text x="176.1" y="46.2">PP1</text>
<text x="254.5" y="43.4">VDDA1</text>
<text x="255.1" y="46.2">PAD15</text>
<text x="267.3" y="47.7">81</text>
<text x="267.3" y="45">82</text>
<text x="267.3" y="42.2">83</text>
<text x="51.6" y="53.3">28</text>
<text x="51.6" y="50.5">27</text>
<text x="57.1" y="51.7">OSCI</text>
<text x="72" y="51.7">DSR</text>
<text x="72.1" y="48.9">DTR</text>
<text x="79.8" y="50.5">9</text>
<text x="79.8" y="53.3">10</text>
<text x="169.7" y="50.5">5</text>
<text x="169.7" y="53.3">6</text>
<text x="176.1" y="48.9">PP0</text>
<text x="176.1" y="51.7">PK3</text>
<text x="255.1" y="51.7">PAD14</text>
<text x="255.1" y="48.9">PAD07</text>
<text x="267.3" y="53.3">79</text>
<text x="267.3" y="50.5">80</text>
<text x="57.1" y="54.5">OSCO</text>
<text x="71.9" y="54.5">DCD</text>
<text x="74.6" y="57.2">RI</text>
<text x="79.8" y="56">6</text>
<text x="169.7" y="56">7</text>
<text x="169.7" y="58.8">8</text>
<text x="176.1" y="54.5">PK2</text>
<text x="176.1" y="57.2">PK1</text>
<text x="255.1" y="54.5">PAD06</text>
<text x="255.1" y="60">PAD05</text>
<text x="255.1" y="57.2">PAD13</text>
<text x="267.3" y="58.8">77</text>
<text x="267.3" y="56">78</text>
<text x="69.2" y="62.8">CBUS0</text>
<text x="69.2" y="65.5">CBUS1</text>
<text x="79.8" y="61.6">23</text>
<text x="79.8" y="64.3">22</text>
<text x="168.4" y="64.3">10</text>
<text x="169.7" y="61.6">9</text>
<text x="176.1" y="60">PK0</text>
<text x="176.1" y="62.8">PT0</text>
<text x="176.1" y="65.5">PT1</text>
<text x="255.1" y="65.5">PAD04</text>
<text x="255.1" y="62.8">PAD12</text>
<text x="267.3" y="64.3">75</text>
<text x="267.3" y="61.6">76</text>
<text x="51.6" y="67.1">17</text>
<text x="57.1" y="68.3">3V3OUT</text>
<text x="69.2" y="68.3">CBUS2</text>
<text x="69.2" y="71.1">CBUS3</text>
<text x="79.8" y="67.1">13</text>
<text x="79.8" y="69.8">14</text>
<text x="168.4" y="69.8">12</text>
<text x="168.6" y="67.1">11</text>
<text x="176.1" y="68.3">PT2</text>
<text x="176.1" y="71.1">PT3</text>
<text x="255.1" y="71.1">PAD03</text>
<text x="255.3" y="68.3">PAD11</text>
<text x="267.3" y="69.8">73</text>
<text x="267.3" y="67.1">74</text>
<text x="51.6" y="72.6">15</text>
<text x="51.6" y="75.4">16</text>
<text x="57.1" y="73.8">USBDP</text>
<text x="57.1" y="76.6">USBDM</text>
<text x="69.2" y="73.8">CBUS4</text>
<text x="79.8" y="72.6">12</text>
<text x="168.4" y="72.6">13</text>
<text x="168.4" y="75.4">14</text>
<text x="176.1" y="73.8">VDDF</text>
<text x="176.1" y="76.6">VSS1</text>
<text x="255.1" y="76.6">PAD02</text>
<text x="255.1" y="73.8">PAD10</text>
<text x="267.3" y="75.4">71</text>
<text x="267.3" y="72.6">72</text>
<text x="51.6" y="80.9">25</text>
<text x="57.1" y="82.1">GND</text>
<text x="70.9" y="79.4">TEST</text>
<text x="79.8" y="83.7">7</text>
<text x="79.8" y="78.1">26</text>
<text x="168.4" y="78.1">15</text>
<text x="168.4" y="80.9">16</text>
<text x="168.4" y="83.7">17</text>
<text x="176.1" y="79.4">PT4</text>
<text x="176.1" y="82.1">PT5</text>
<text x="255.1" y="82.1">PAD01</text>
<text x="255.1" y="79.4">PAD09</text>
<text x="267.3" y="83.7">68</text>
<text x="267.3" y="80.9">69</text>
<text x="267.3" y="78.1">70</text>
<text x="29.3" y="86.4" transform="rotate(-90 29.3 86.4)">VBUS</text>
<text x="32" y="86.4" transform="rotate(-90 32 86.4)">GND</text>
<text x="34.8" y="86.4" transform="rotate(-90 34.8 86.4)">D+</text>
<text x="37.6" y="86.4" transform="rotate(-90 37.6 86.4)">D-</text>
<text x="71.7" y="84.9">GND</text>
<text x="71.7" y="87.7">GND</text>
<text x="79.8" y="86.4">18</text>
<text x="79.8" y="89.2">21</text>
<text x="168.4" y="86.4">18</text>
<text x="168.4" y="89.2">19</text>
<text x="176.1" y="84.9">PT6</text>
<text x="176.1" y="87.7">PT7</text>
<text x="255.1" y="87.7">PAD00</text>
<text x="255.1" y="84.9">PAD08</text>
<text x="267.3" y="89.2">66</text>
<text x="267.3" y="86.4">67</text>
<text x="71.7" y="90.4">GND</text>
<text x="168.4" y="92">20</text>
<text x="168.4" y="94.7">21</text>
<text x="176.1" y="90.4">PK5</text>
<text x="176.1" y="93.2">PK4</text>
<text x="176.1" y="96">PJ1</text>
<text x="256.3" y="90.4">VSS2</text>
<text x="257.4" y="93.2">VDD</text>
<text x="258.1" y="96">PA7</text>
<text x="267.3" y="94.7">64</text>
<text x="267.3" y="92">65</text>
<text x="168.4" y="100.3">23</text>
<text x="168.4" y="97.5">22</text>
<text x="176.1" y="101.5">BKGD</text>
<text x="176.1" y="98.7">PJ0</text>
<text x="258.1" y="101.5">PA5</text>
<text x="258.1" y="98.7">PA6</text>
<text x="267.3" y="100.3">62</text>
<text x="267.3" y="97.5">63</text>
<text x="168.4" y="103">24</text>
<text x="168.4" y="105.8">25</text>
<text x="176.1" y="104.3">PB0</text>
<text x="176.1" y="107">PB1</text>
<text x="258.1" y="107">PA3</text>
<text x="258.1" y="104.3">PA4</text>
<text x="267.3" y="105.8">60</text>
<text x="267.3" y="103">61</text>
<text x="28.6" y="111.3">6</text>
<text x="35" y="112.6">VDD</text>
<text x="44.6" y="112.5">VPP</text>
<text x="54.3" y="111.3">5</text>
<text x="168.4" y="108.6">26</text>
<text x="168.4" y="111.3">27</text>
<text x="176.1" y="109.8">PB2</text>
<text x="176.1" y="112.6">PB3</text>
<text x="258.1" y="112.5">PA1</text>
<text x="258.1" y="109.8">PA2</text>
<text x="267.3" y="111.3">58</text>
<text x="267.3" y="108.6">59</text>
<text x="28.6" y="116.9">2</text>
<text x="28.6" y="114.1">4</text>
<text x="35" y="118.1">GND</text>
<text x="35" y="115.3">/RESET</text>
<text x="42.7" y="118.1">BKGD</text>
<text x="45.9" y="115.3">NC</text>
<text x="54.3" y="116.9">1</text>
<text x="54.3" y="114.1">3</text>
<text x="168.4" y="114.1">28</text>
<text x="176.1" y="115.3">PB4</text>
<text x="258.1" y="115.3">PA0</text>
<text x="267.3" y="114.1">57</text>
<text x="182.6" y="120.2" transform="rotate(-90 182.6 120.2)">PB5</text>
<text x="185.4" y="120.2" transform="rotate(-90 185.4 120.2)">PB6</text>
<text x="188.2" y="120.2" transform="rotate(-90 188.2 120.2)">PB7</text>
<text x="190.9" y="120.2" transform="rotate(-90 190.9 120.2)">PH7</text>
<text x="193.7" y="120.2" transform="rotate(-90 193.7 120.2)">PH6</text>
<text x="196.5" y="120.2" transform="rotate(-90 196.5 120.2)">PH5</text>
<text x="199.2" y="120.2" transform="rotate(-90 199.2 120.2)">PH4</text>
<text x="202" y="120.2" transform="rotate(-90 202 120.2)">PE7</text>
<text x="204.8" y="120.2" transform="rotate(-90 204.8 120.2)">PE6</text>
<text x="207.5" y="120.2" transform="rotate(-90 207.5 120.2)">PE5</text>
<text x="210.3" y="120.2" transform="rotate(-90 210.3 120.2)">PE4</text>
<text x="213.1" y="120.2" transform="rotate(-90 213.1 120.2)">VSSX2</text>
<text x="215.8" y="120.2" transform="rotate(-90 215.8 120.2)">VDDX2</text>
<text x="218.6" y="120.2" transform="rotate(-90 218.6 120.2)">/RESET</text>
<text x="221.4" y="120.2" transform="rotate(-90 221.4 120.2)">VDDR</text>
<text x="224.1" y="120.2" transform="rotate(-90 224.1 120.2)">VSS3</text>
<text x="226.9" y="120.2" transform="rotate(-90 226.9 120.2)">VSSPLL</text>
<text x="229.7" y="120.2" transform="rotate(-90 229.7 120.2)">EXTAL</text>
<text x="232.4" y="120.2" transform="rotate(-90 232.4 120.2)">XTAL</text>
<text x="235.2" y="120.2" transform="rotate(-90 235.2 120.2)">VDDPLL</text>
<text x="238" y="120.2" transform="rotate(-90 238 120.2)">PH3</text>
<text x="240.7" y="120.2" transform="rotate(-90 240.7 120.2)">PH2</text>
<text x="243.5" y="120.2" transform="rotate(-90 243.5 120.2)">PH1</text>
<text x="246.3" y="120.2" transform="rotate(-90 246.3 120.2)">PH0</text>
<text x="249" y="120.2" transform="rotate(-90 249 120.2)">PE3</text>
<text x="251.8" y="120.2" transform="rotate(-90 251.8 120.2)">PE2</text>
<text x="254.6" y="120.2" transform="rotate(-90 254.6 120.2)">/IRQ</text>
<text x="257.3" y="120.2" transform="rotate(-90 257.3 120.2)">/XIRQ</text>
<text x="181.4" y="127.9" transform="rotate(-90 181.4 127.9)">29</text>
<text x="184.2" y="127.9" transform="rotate(-90 184.2 127.9)">30</text>
<text x="187" y="127.9" transform="rotate(-90 187 127.9)">31</text>
<text x="189.7" y="127.9" transform="rotate(-90 189.7 127.9)">32</text>
<text x="192.5" y="127.9" transform="rotate(-90 192.5 127.9)">33</text>
<text x="195.3" y="127.9" transform="rotate(-90 195.3 127.9)">34</text>
<text x="198" y="127.9" transform="rotate(-90 198 127.9)">35</text>
<text x="200.8" y="127.9" transform="rotate(-90 200.8 127.9)">36</text>
<text x="203.6" y="127.9" transform="rotate(-90 203.6 127.9)">37</text>
<text x="206.3" y="127.9" transform="rotate(-90 206.3 127.9)">38</text>
<text x="209.1" y="127.9" transform="rotate(-90 209.1 127.9)">39</text>
<text x="211.9" y="127.9" transform="rotate(-90 211.9 127.9)">40</text>
<text x="214.6" y="127.9" transform="rotate(-90 214.6 127.9)">41</text>
<text x="217.4" y="127.9" transform="rotate(-90 217.4 127.9)">42</text>
<text x="220.2" y="127.9" transform="rotate(-90 220.2 127.9)">43</text>
<text x="222.9" y="127.9" transform="rotate(-90 222.9 127.9)">44</text>
<text x="225.7" y="127.9" transform="rotate(-90 225.7 127.9)">45</text>
<text x="228.5" y="127.9" transform="rotate(-90 228.5 127.9)">46</text>
<text x="231.2" y="127.9" transform="rotate(-90 231.2 127.9)">47</text>
<text x="234" y="127.9" transform="rotate(-90 234 127.9)">48</text>
<text x="236.8" y="127.9" transform="rotate(-90 236.8 127.9)">49</text>
<text x="239.5" y="127.9" transform="rotate(-90 239.5 127.9)">50</text>
<text x="242.3" y="127.9" transform="rotate(-90 242.3 127.9)">51</text>
<text x="245.1" y="127.9" transform="rotate(-90 245.1 127.9)">52</text>
<text x="247.8" y="127.9" transform="rotate(-90 247.8 127.9)">53</text>
<text x="250.6" y="127.9" transform="rotate(-90 250.6 127.9)">54</text>
<text x="253.4" y="127.9" transform="rotate(-90 253.4 127.9)">55</text>
<text x="256.1" y="127.9" transform="rotate(-90 256.1 127.9)">56</text>
<text x="97.8" y="141.8">4</text>
<text x="104.1" y="143">IO_VL2</text>
<text x="121.6" y="143">IO_VL1</text>
<text x="134.6" y="141.8">5</text>
<text x="28.6" y="147.3">4</text>
<text x="28.6" y="144.5">6</text>
<text x="35" y="148.5">/RESET</text>
<text x="35" y="145.8">VDD</text>
<text x="44.6" y="145.7">VPP</text>
<text x="45.9" y="148.5">NC</text>
<text x="54.3" y="147.3">3</text>
<text x="54.3" y="144.5">5</text>
<text x="97.8" y="147.3">2</text>
<text x="97.8" y="144.5">3</text>
<text x="104.1" y="148.5">GND</text>
<text x="104.1" y="145.7">VL</text>
<text x="110.8" y="145.8">/TRHREE_STATE</text>
<text x="124.6" y="148.5">VCC</text>
<text x="134.6" y="147.3">7</text>
<text x="134.6" y="144.5">6</text>
<text x="28.6" y="150.1">2</text>
<text x="35" y="151.3">GND</text>
<text x="42.7" y="151.3">BKGD</text>
<text x="54.3" y="150.1">1</text>
<text x="97.8" y="150.1">1</text>
<text x="104.1" y="151.3">IO_VCC2</text>
<text x="119.5" y="151.3">IO_VCC1</text>
<text x="134.6" y="150.1">8</text>
<text x="34.1" y="178.9">1</text>
<text x="40.5" y="177.7">1</text>
<text x="34.1" y="184.5">2</text>
<text x="40.5" y="183.3">2</text>
</g>
<g font-size="2.2" fill="#808080">
<text x="215.6" y="62.6">MCU</text>
<text x="208.4" y="70.9">S12XEP100_QFP112</text>
<text x="47.5" y="104.8">BDM</text>
<text x="44.5" y="125.6">BDM_IN</text>
<text x="47.5" y="138">BDM</text>
<text x="42.3" y="158.7">BDM_OUT</text>
</g>
</svg>
